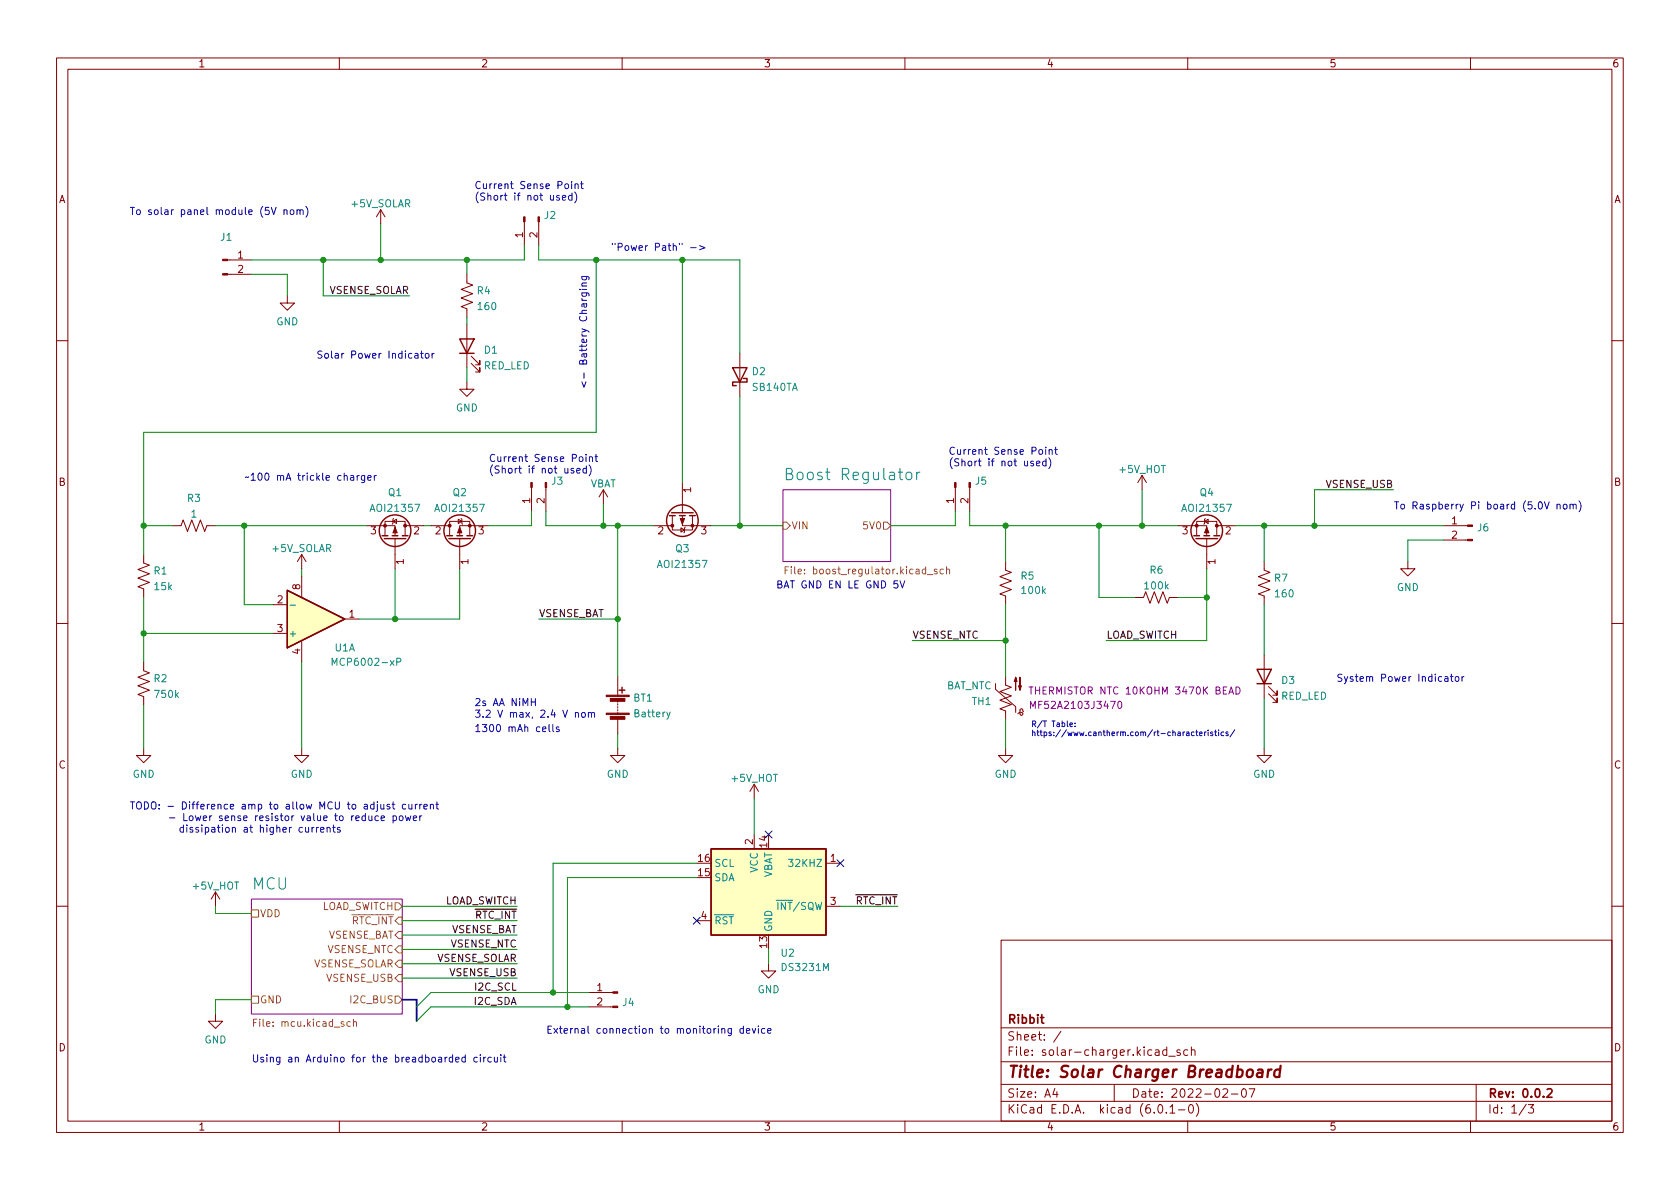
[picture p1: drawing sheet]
<svg xmlns="http://www.w3.org/2000/svg" width="297mm" height="210mm" viewBox="0 0 297 210" stroke-linecap="round" stroke-linejoin="round" font-family="sans-serif">
<g fill="none" stroke="#840000" stroke-width=".18">
<path d="M10 10.2h277v190.1h-277zM12 12.2h273v186.1h-273zM60 10.2v2M110 10.2v2M160 10.2v2M210 10.2v2M260 10.2v2M67.3 37.1l-.8 1.2M67.3 37.1v2.5M67.3 37.1l.8 1.2M92.7 39.2v4.2M95.2 39.2v4.2"/>
<path d="M40.2 48.5h4.2M40.2 46h4.2M50.8 52.3v1.3h1.3l-1.3 1.3-1.3-1.3h1.3M82.5 48.5v1.5l1.1 .4-2.1 .8 2.1 .7-2.1 .8 2.1 .8-2.1 .7 1 .4v1.5M82.5 57.4v7.6M10 60.2h2M82.5 67.6v1.2h1.3l-1.3 1.3-1.2-1.3h1.2M83.3 64.3l1.5 1.5v-.8v.8h-.7M83.3 63l1.5 1.5v-.8v.8h-.7M130.8 62.5v7.6M285 60.2h2M25.4 98v1.6l1 .3-2 .8 2 .8-2 .7 2 .8-2 .8 1 .3v1.6"/>
<path d="M30.5 93h1.5l.4-1.1 .7 2.1 .8-2.1 .8 2.1 .7-2.1 .8 2.1 .4-1h1.5M53.3 98v2.6M53.3 98l-.7 1.3M53.3 98l.8 1.3M64.8 93h5v1.7M68.1 94.7v-2.5h3.5v2.5M69.5 92.2l.6-.4v.8zM69.6 91.7l-.1 .1v.8l-.2 .1M69.8 95.2v5.4M71.6 93h3.3M76.2 93h3.3M79.5 94.7v-2.5h3.6v2.5"/>
<path d="M81 91.8l.7 .4-.7 .4zM81.3 95.2v5.4M81.5 91.7l.2 .1v.8l.1 .1M86.4 93h-5.1v1.7M94 86.2v4.2M96.5 86.2v4.2M106.7 86.6l-.8 1.3M106.7 86.6v2.5M106.7 86.6l.7 1.3M115.6 93h3.3M118.9 91.2v2.5h3.5v-2.5M120.4 93.3l.6 .4-.6 .4z"/>
<path d="M120.6 91.2v1.8h5.1M120.6 85.3v5.4M121.2 93.2l-.2 .1v.8l-.1 .1M168.9 86.2v4.2M171.4 86.2v4.2M177.8 99.3v1.5l1 .4-2 .8 2 .7-2 .8 2 .8-2 .7 1 .4v1.5M201.9 84.1l-.7 1.2M201.9 84.1v2.5M201.9 84.1l.8 1.2M208.3 93h5.1v1.7M211.6 94.7v-2.5h3.5v2.5M213 92.2l.6-.4v.8z"/>
<path d="M213.1 91.7l-.1 .1v.8l-.1 .1M213.4 95.2v5.4M215.1 93h3.3M223.5 99.3v1.5l1 .4-2 .8 2 .7-2 .8 2 .8-2 .7 1 .4v1.5M248.9 99.3v1.3h-1.3l1.3 1.2 1.3-1.2h-1.3M255.3 95.5h4.2M255.3 93h4.2M10 110.2h2M25.4 117.1v1.5l1 .4-2 .8 2 .7-2 .8 2 .7-2 .8 1 .4v1.5M48.3 106.9h2.5M48.3 112h2.5M53.3 101.8v3.9"/>
<path d="M53.3 113.3v3.8M61 109.5h2.5M109.2 119.6v3.3M177.8 119.6v1.6l1 .3-2 .8 2 .8-2 .7 2 .8-2 .7 1 .4v1.5M200.7 105.7h1.5l.4-1.1 .7 2.1 .8-2.1 .8 2.1 .7-2.1 .8 2.1 .4-1h1.5M223.5 115.8v7.6M285 110.2h2M25.4 132.3v1.3h1.3l-1.3 1.3-1.3-1.3h1.3M53.3 132.3v1.3h1.3l-1.3 1.3-1.2-1.3h1.2M109.2 132.3v1.3h1.3l-1.3 1.3-1.3-1.3h1.3M109.2 123.9v.3M109.2 124.5v.2"/>
<path d="M109.2 125v.2M109.2 125.5v.2M109.2 126v.2M109.2 127.2v2.6M133.3 138.7l-.7 1.2M133.3 138.7v2.5M133.3 138.7l.8 1.2M176 120.9v1l3.6 3.1v1M177.8 132.3v1.3h1.3l-1.3 1.3-1.3-1.3h1.3M181 125.9l-.2-.5h-.3l-.2 .2v.7l.2 .2 .3-.1v-.3l-.3-.1h-.3l-.2 .2M223.5 132.3v1.3h1.3l-1.3 1.3-1.3-1.3h1.3M224.3 122.7l1.5 1.5v-.8v.8h-.8"/>
<path d="M224.3 121.4l1.5 1.5v-.7v.7h-.8M38.1 157.7l-.8 1.3M38.1 157.7v2.6M38.1 157.7l.8 1.3M133.3 147.6v2.5M146 152.6h2.6M10 160.2h2M38.1 179.3v1.3h1.3l-1.3 1.3-1.3-1.3h1.3M104.1 178h4.3M104.1 175.5h4.3M123.2 162.8h2.5M135.9 170.4v1.3h1.3l-1.3 1.3-1.3-1.3h1.3"/>
<path d="M146 160.3h2.6M177 166.3h108v32h-108zM285 160.2h2M60 198.3v2M110 198.3v2M160 198.3v2M177 194.8h108M177 191.8h108M177 187.8h108M177 181.8h108M186.5 192.5l-.4 1h1M186.9 193v1"/>
<path d="M187.6 182.4l-1.3 1.9M197 191.8v3M204.9 195.4l.2-.1a.81 .81 0 0 1 .6 .7 .81 .81 0 0 1-.3 .8h-.2a.81 .81 0 0 1-.6-.6 .81 .81 0 0 1 .3-.8zM206.2 196.7v.1M206.3 185.7l-.4-.1-.3 .3v.4l.1 .3h.6M206.3 185.1v1.5M206.6 186.8h1.2M206.9 195.8l.4-.5v1.5M206.9 196.8h.8M208.4 196.3h1.1M208.6 185.7l-.3-.1-.2 .2v.3l.5 .1v.4h-.5M210 198.3v2"/>
<path d="M210 185.7l-.4-.1-.3 .3v.4l.1 .3h.6M210.4 195.4l.1-.1a.81 .81 0 0 1 .6 .7 .81 .81 0 0 1-.3 .8h-.2a.81 .81 0 0 1-.5-.6 .81 .81 0 0 1 .3-.8zM210.6 185.8l.3-.2 .3 .1 .1 .9M210.6 185.1v1.5M211.5 195.1a1.72 1.72 0 0 1 0 2.3M216.2 192.7l.6-.2 .2 .2 .1 .3-1 1h1M217.7 193.5h1.2M219.7 192.6l.2-.1a.81 .81 0 0 1 .5 .7 .81 .81 0 0 1-.3 .8h-.1a.81 .81 0 0 1-.6-.6 .81 .81 0 0 1 .3-.8zM220.9 192.5h1l-.7 1.5M260 198.3v2M261 191.8v6.5M269.9 195.3l-1.3 1.9"/>
<path d="M270.2 195.3h1l-.6 .6 .5 .1v.7l-.2 .1h-.5l-.2-.1"/>
</g>
<path d="M273.6 192.7l.5-.2 .2 .2 .1 .3-.9 1h.9" fill="none" stroke="#840000" stroke-width=".3"/>
<path d="M220.6 189.3a.52 .52 0 0 1 .5-.2 .52 .52 0 0 1 .4 .4v.6a.55 .55 0 0 1-.6 .4 .55 .55 0 0 1-.5-.4zM222.4 189.2l.2-.1 .6 .1-.1 1.3M223.2 189.6l-.6 .1a.4 .4 0 0 0-.4 .3 .4 .4 0 0 0 .3 .5l.6-.1M224.3 189.1l-.2 1.4M224.8 189.1l-.4 .1-.2 .3M226.3 189.2a.66 .66 0 0 0-1 .3v.6l.1 .3 .2 .1 .6-.1M226.4 188.5l-.2 2" fill="none" stroke="#840000" stroke-width=".4"/>
<g fill="#fff" stroke="#fff" stroke-width=".18">
<path d="M44.4 159h26.7v20.3h-26.7z"/>
<path d="M138.4 86.6h19.1v12.7h-19.1z"/>
</g>
<path d="M138.4 86.6h19.1v12.7h-19.1zM181.9 121.5h.8M182.2 125.3v-1.3l.4 .9 .4-.9v1.3M182.3 121.5v1.2M197.7 124.1l.2-.1a.68 .68 0 0 1 .5 .6 .68 .68 0 0 1-.5 .7l-.2-.1-.1-.4zM218.5 121.5a.64 .64 0 0 1 .8 .6 .64 .64 0 0 1-.8 .6zM44.4 159h26.7v20.3h-26.7z" fill="none" stroke="#840084" stroke-width=".18"/>
<g fill="none" stroke="#848400" stroke-width=".18">
<path d="M138.4 92.3h.7l.6 .7-.6 .6h-.7zM156.2 92.3h.6l.7 .7-.7 .6h-.6zM138.8 100.8h.4M139.4 100.2h-.6v1.3M165.7 100.7l-.3-.1-.2 .2v.2l.5 .1v.3h-.5M166.8 100.7l-.4-.1-.2 .3 .1 .5h.5M167.4 100.8l.1-.2 .3 .1 .1 .8M167.4 100.2v1.3M69.8 159.6h.7l.6 .7-.6 .6h-.7zM44.4 176.1h1.3v1.3h-1.3zM44.4 160.9h1.3v1.3h-1.3zM69.8 173l.7-.7h.6v1.3h-.6z"/>
<path d="M69.8 176.1h.7l.6 .7-.6 .6h-.7zM70.5 169.8h.6v1.3h-.6l-.7-.7zM70.5 164.7h.6v1.3h-.6l-.7-.7zM70.5 167.3h.6v1.2h-.6l-.7-.6zM70.5 162.2h.6v1.2h-.6l-.7-.6zM44.8 180.8h.5M45.4 180.2h-.6v1.3M61.9 180.7h-.3l-.3 .2 .2 .5h.4M62.5 180.8l.2-.1h.3v.8M62.5 180.2v1.3"/>
</g>
<path d="M139 83.8h.7a.49 .49 0 0 0 .4-.5 .49 .49 0 0 0-.4-.5h-.7v2h.8a.53 .53 0 0 0 .4-.5 .53 .53 0 0 0-.5-.5M160.3 83.7a.54 .54 0 0 1 .5-.2 .54 .54 0 0 1 .4 .4v.5a.54 .54 0 0 1-.5 .4 .54 .54 0 0 1-.5-.4zM162.1 83.5v1.3M162.7 83.5a.51 .51 0 0 0-.6 .4M51.3 107h1M52.6 112.1l1.3 .4-1.3 .5M53.4 110.7v1M58.7 117.7v-1.3l.4 .9 .5-.9v1.3M70.2 117.1l.6-.1 .1-.2-.1-.3-.6-.1v1.3M118.5 125.9l-.4 1.2-.2 .1" fill="none" stroke="#008484" stroke-width=".18"/>
<g fill="none" stroke="#840000" stroke-width=".25">
<path d="M81.3 59.9h2.5l-1.3 2.6zM81.3 62.5h2.5M129.5 65h2.6l-1.3 2.6zM131.4 66.9h.7v.7h-2.6v.6h.7M67.6 94.7h1M67.9 95.2h3.9M69.3 94.7h1.1M71.1 94.7h1M79 94.7h1M79.4 95.2h3.8M80.8 94.7h1M82.5 94.7h1.1"/>
<path d="M118.4 91.2h1M118.7 90.7h3.9M120.1 91.2h1.1M121.9 91.2h1M211.1 94.7h1M211.5 95.2h3.8M212.9 94.7h1M214.6 94.7h1M50.8 104.4l10.2 5.1-10.2 5zM222.2 118.4h2.6l-1.3 2.5zM109.5 122h1M110 121.5v1"/>
<path d="M222.2 120.9h2.6M125.7 150.1h20.3v15.2h-20.3z"/>
<circle cx="69.8" cy="93.8" r="2.79"/>
<circle cx="81.3" cy="93.8" r="2.79"/>
<circle cx="120.6" cy="92.1" r="2.79"/>
<circle cx="213.4" cy="93.8" r="2.79"/>
</g>
<g fill="#840000" stroke="#840000" stroke-width=".18">
<path d="M259.5 95.4h.8v.2h-.8z"/>
<path d="M259.5 92.8h.8v.3h-.8z"/>
<path d="M69.8 93.2l.4 1h-.7z"/>
<path d="M180.3 119.8v2.2l-.2-.7h.5l-.3 .7z"/>
<path d="M179.6 119.8l.2 .7h-.5l.3-.7v2.2z"/>
<path d="M108.4 177.9h.8v.3h-.8z"/>
<path d="M108.4 175.4h.8v.2h-.8z"/>
<path d="M96.4 85.3h.2v.9h-.2z"/>
<path d="M93.9 85.3h.2v.9h-.2z"/>
<path d="M107.2 126.1h4.1v.3h-4.1z"/>
<path d="M107.2 122.9h4.1v.3h-4.1z"/>
<path d="M107.9 126.7h2.6v.5h-2.6z"/>
<path d="M107.9 123.5h2.6v.5h-2.6z"/>
<path d="M171.3 85.3h.3v.9h-.3z"/>
<path d="M168.8 85.3h.2v.9h-.2z"/>
<path d="M81.3 93.2l.4 1h-.8z"/>
<path d="M95.1 38.3h.3v.9h-.3z"/>
<path d="M92.6 38.3h.2v.9h-.2z"/>
<path d="M120.3 91.7h.7l-.4 1z"/>
<path d="M39.4 48.4h.8v.2h-.8z"/>
<path d="M39.4 45.8h.8v.3h-.8z"/>
<path d="M213.4 93.2l.3 1h-.7z"/>
<circle cx="68.1" cy="93" r=".25"/>
<circle cx="71.6" cy="93" r=".25"/>
<circle cx="83.1" cy="93" r=".25"/>
<circle cx="79.5" cy="93" r=".25"/>
<circle cx="122.4" cy="93" r=".25"/>
<circle cx="118.9" cy="93" r=".25"/>
<circle cx="211.6" cy="93" r=".25"/>
<circle cx="215.1" cy="93" r=".25"/>
</g>
<g fill="#ffffc2" stroke="#ffffc2" stroke-width=".18">
<path d="M125.7 150.1h20.3v15.2h-20.3z"/>
<path d="M50.8 104.4l10.2 5.1-10.2 5z"/>
</g>
<g fill="none" stroke="#0000c2" stroke-width=".18">
<path d="M48 36.7l.4 1.2 .4-1.2M50.2 37.2l.2-.1 .3 .1 .1 .7M50.2 37.1v.8M51.4 37.2l.3-.1 .3 .2v.4l-.3 .2h-.3l-.1-.2zM52.5 37.2l.2-.1 .3 .1 .1 .7M52.5 37.1v.8M53.1 37.3l.1-.2 .3 .1 .1 .7M54.1 36.5a1.46 1.46 0 0 1 0 1.9M98.9 34.6h-.3l-.2 .1 .1 .2 .4 .1v.3h-.5M99.4 35l.6-.1v-.3h-.4l-.2 .1 .1 .6h.5M100 32.6l.3-.1 .2 .2v.4l-.2 .3-.3-.1-.1-.2zM101.1 32.1v.1"/>
<path d="M101.1 32.5v.9M101.1 34.6h-.3l-.3 .2 .1 .5h.5M101.1 34.1v1.3M101.6 33.9a1.46 1.46 0 0 1 0 2M101.7 32.6l.2-.1 .3 .1v.8M101.7 32.5v.9M102.6 32.5h.5M102.8 32.1v1.1l.3 .2M102.9 48.9h1l.3 .2-.1 .3M102.9 48.9v.3l.2 .3 .6-.1v-.5M122.1 43.8h1M123.7 43.4l1 .4-1 .4"/>
<path d="M73.4 62.6h.5v.7M73.9 62.8l-.4 .1-.2 .1 .2 .3h.4M74.3 62.5h.5M74.5 62.1v1.1l.3 .1M75.3 62.6l.3-.1 .3 .2v.4l-.3 .2h-.3l-.1-.2zM76.4 62.5v.8M76.8 62.5l-.4 .2M102.9 67.5l.3 1 .4-1M103.2 65.9v1M183.8 79.6l.3-.1 .2 .2v.4l-.2 .2h-.3l-.1-.2zM184.9 79.1v.1M184.9 79.5v.8"/>
<path d="M185.5 79.6l.2-.1 .3 .1v.7M185.5 79.5v.8M186.5 79.5h.4M186.6 79.1v1.1l.3 .1M62 84.1h.5v.8M62.5 84.4h-.4l-.2 .2 .2 .3h.4M63.2 84.1v.8M63.5 84.1l-.3 .2M64.5 84.1v1l-.3 .3-.3-.1M64.5 84.1h-.4l-.2 .2 .1 .6h.5M65 84.5l.6-.1v-.3h-.4l-.2 .2 .1 .6h.5M66.2 84.1v.8"/>
<path d="M66.5 84.1l-.3 .2M101.4 82.9l-.3-.1-.1 .2v.2l.4 .1v.3h-.4M102 83.2l.6-.1-.1-.2-.3-.1-.2 .2v.6h.5M102.5 80.8h.3l.3 .2v.4l-.3 .2h-.3l-.1-.2zM103.6 80.3v.2M103.6 80.8v.8M103.7 82.9l-.4-.1-.2 .3 .1 .5h.5M103.7 82.4v1.3M104.2 82.2a1.46 1.46 0 0 1 0 1.9M104.2 80.9l.2-.1h.3l.1 .8M104.2 80.8v.8M105.2 80.8h.5"/>
<path d="M105.4 80.3v1.1l.3 .2M182.7 81.6l-.3-.1-.2 .2 .1 .2 .4 .1v.3h-.5M183.3 82l.6-.2-.1-.2-.4-.1-.1 .2v.6h.5M185 81.6l-.4-.1-.3 .3 .2 .5h.5M185 81.1v1.3M185.4 80.9a1.46 1.46 0 0 1 0 2M275.3 89.3l.2-.1h.3v.8M275.3 89.2v.8M276.5 89.3l.1-.1 .4 .1 .1 .5-.2 .1-.3 .1-.1-.1zM277.6 89.3l.2-.1h.3v.8M277.6 89.2v.8M278.1 89.3l.2-.1h.3l.1 .8"/>
<path d="M279.2 88.6a1.46 1.46 0 0 1 0 1.9M158.7 102.7h-.6l-.1 .6 .2-.1 .4 .1 .2 .1-.1 .5-.2 .1-.5-.1M159.1 102.7l.5 1.3 .4-1.3M255.5 119.7h.5v.8M256 119.9l-.4 .1-.2 .2 .2 .3 .4-.1M256.4 119.6h.5M256.6 119.2v1.1l.3 .2M257.4 119.7l.3-.1 .2 .3v.3l-.2 .3-.3-.1-.1-.2zM258.5 119.6v.9M258.9 119.6l-.4 .3M93.9 124.1h.8M94.7 123.5v1.3"/>
<path d="M95.9 129l.6-.2v-.2l-.4-.1-.2 .2 .1 .6h.5M97.1 128.1v1.1l.2 .2M97.7 128.1v1.1l.2 .2M98.8 128.6l-.3-.1-.1 .2v.2l.4 .1v.3h-.4M101.7 126.1l.2-.1 .3 .1 .1 .7M101.7 126v.8M102.9 126.1l.3-.1 .3 .2v.4l-.3 .2h-.3l-.1-.2zM104 126.1l.2-.1 .3 .1 .1 .7M104 126v.8M104.6 126.2l.2-.2 .3 .1v.7M189.2 128.2l.5-.1-.1-.2-.3-.1-.1 .2v.4h.4M190.1 128.4v.1"/>
<path d="M190.1 127.9v.1M209.8 129.5h.4v.6M210.2 129.7l-.5 .2 .2 .2h.3M211.1 129.5l-.3-.1-.1 .2v.5h.4M211.4 129.4h.4M211.6 129.1v.9l.2 .1M212.1 129.8l.5-.1-.1-.2-.3-.1-.1 .2v.5h.4M213 129.4v.7M213.3 129.4l-.3 .2M213.6 129.1v.1M213.6 129.4v.7M214.4 129.5l-.2-.1-.2 .2 .1 .1 .3 .1v.3h-.4"/>
<path d="M214.7 129.4h.4M214.9 129.1v.9l.2 .1M215.5 129.1v.1M215.5 129.4v.7M216.4 129.5l-.3-.1-.2 .2 .1 .5h.4M217.1 129.5l-.2-.1-.2 .2 .1 .1 .3 .1v.3h-.4M218.3 129.1l-.8 1.2M48.9 146.4l.2-.1 .3 .1 .1 .8M48.9 145.9v1.3M50 146.7l.6-.1v-.2l-.4-.1-.2 .2 .1 .6h.5M51.2 146.3v.9M51.5 146.3l-.3 .3"/>
<path d="M53.5 146.4l-.4-.1-.2 .3 .1 .5h.5M54 146.3l.1 .8 .3 .1 .2-.2M54.6 146.3v.9M55.2 146.3v.9M55.5 146.3l-.3 .3M56 146.3v.9M56.3 146.3l-.3 .3M56.7 146.7l.6-.1-.1-.2-.3-.1-.2 .2v.6h.5M57.8 146.4l.2-.1 .3 .1 .1 .8M57.8 146.3v.9M58.8 146.3h.5M59 145.9v1.1l.3 .2"/>
<path d="M60.1 144.3h.3l.3 .2v.4l-.3 .2h-.3l-.1-.2zM60.1 146.4l-.3-.1-.2 .2 .1 .2 .4 .1v.3h-.5M62.2 144.3v.8M62.5 144.3l-.3 .2M62.9 144.7l.6-.1v-.3h-.4l-.2 .1 .1 .7h.5M64.6 144.3h-.4l-.2 .2 .1 .6h.5M64.6 143.8v1.3M65.2 144.3l.1 .8h.3l.2-.1M65.8 144.3v.8M66.9 144.3h-.4l-.2 .2 .1 .6h.5M67.3 142.2l.1 .8 .3 .1 .2-.2M67.4 144.7l.6-.1-.1-.3h-.3l-.2 .1v.7h.5"/>
<path d="M67.9 142.2v.9M68.9 142.3l-.3-.1-.2 .2 .1 .2 .4 .1v.3h-.5M69.3 142.2h.5M69.5 141.8v1.1l.3 .2M69.5 144.3h.4l.2 .2-.1 .6h-.5M69.5 144.3v1.2M70.7 144.3h.3l.3 .2v.4l-.3 .2h-.3l-.1-.2zM71.7 144.3l.2 .8 .3-.6 .2 .6 .2-.8M71.7 142.3l-.3-.1-.3 .3 .2 .5h.4M72.3 142.2v.8l.3 .1 .2-.2M72.8 142.2v.9M73.1 144.7l.6-.1-.1-.3h-.3l-.2 .1v.7h.5"/>
<path d="M73.4 142.2v.9M73.8 142.2l-.4 .3M74.2 142.2v.9M74.2 144.3v.8M74.6 142.2l-.4 .3M74.6 144.3l-.4 .2M74.9 142.6l.7-.1-.1-.2-.4-.1-.2 .2 .1 .6h.5M76.1 142.3l.2-.1 .3 .1v.8M76.1 142.2v.9M77.1 142.2h.4M77.2 141.8v1.1l.3 .2M80.6 187.4l.6-.1-.1-.3h-.3l-.2 .1v.6h.5"/>
<path d="M82.3 187h-.4l-.2 .2 .1 .5h.5M82.3 186.5v1.3M84.4 187h-.4l-.2 .2 .1 .5h.5M84.9 186.5v.1M84.9 187v.8M85.5 187v.8M85.9 187l-.4 .2M86.9 187h-.4l-.2 .2 .1 .5h.5M87.4 187l.1 .7 .3 .1 .1-.1M87.9 187v.8M88.6 186.5v.1M88.6 187v.8"/>
<path d="M89 187h.5M89.2 186.5v1.1l.3 .2M129.3 181.9v1l-.2 .2h-.3M129.3 181.9h-.3l-.3 .2 .1 .6h.5M131.4 181.9h-.3l-.3 .2 .1 .6h.5M131.4 181.4v1.3M132 182.3l.6-.1-.1-.3h-.3l-.2 .2v.6h.5M133 181.9l.3 .8 .3-.8M134.1 181.4v.2M134.1 181.9v.8M135.2 181.9h-.3l-.3 .2 .2 .6h.4M135.7 182.3l.6-.1v-.3h-.4l-.2 .2 .1 .6h.5"/>
</g>
<path d="M71.1 176.8h2.6v3.8" fill="none" stroke="#000084" stroke-width=".3"/>
<g fill="none" stroke="#008400" stroke-width=".18">
<path d="M67.3 39.6v6.4M44.4 48.5h6.4v3.8M57.1 46v6.3h15.3M82.5 46v2.5M82.5 56.1v1.3M92.7 43.4v2.6h-48.3M95.2 43.4v2.6h35.6v16.5M105.4 46v30.4h-80v21.6M120.6 46v39.3M82.5 65v2.6M130.8 70.1v22.9M25.4 93h5.1"/>
<path d="M38.1 93h26.7M43.2 93v13.9h5.1M74.9 93h1.3M94 90.4v2.6h-7.6M96.5 90.4v2.6h19.1M106.7 89.1v3.9M109.2 93v26.6M125.7 93h12.7M168.9 90.4v2.6h-11.4M171.4 90.4v2.6h36.9M177.8 93v6.3M194.3 93v12.7h6.4"/>
<path d="M201.9 86.6v6.4M218.4 93h36.9M223.5 93v6.3M246.4 86.6h-14v6.4M255.3 95.5h-6.4v3.8M25.4 105.7v11.4M25.4 112h22.9M53.3 100.6v1.2M53.3 117.1v15.2M69.8 100.6v8.9M81.3 100.6v8.9h-17.8M95.2 109.5h14"/>
<path d="M161.3 113.3h16.5M177.8 106.9v12.7M208.3 105.7h5.1M213.4 100.6v12.7h-17.8M223.5 106.9v8.9M25.4 124.7v7.6M109.2 129.8v2.5M177.8 127.2v5.1M223.5 123.4v8.9M123.2 152.6h-25.4v22.9M123.2 155.2h-22.9v22.8M133.3 141.2v6.4"/>
<path d="M38.1 160.3v1.2h6.3M44.4 176.8h-6.3v2.5M71.1 162.8h20.3M71.1 170.4h20.3M71.1 160.3h20.3M71.1 167.9h20.3M71.1 173h20.3M71.1 165.3h20.3M104.1 178h-27.9l-2.5 2.6M104.1 175.5h-27.9l-2.5 2.5M135.9 167.9v2.5M148.6 160.3h10.1"/>
</g>
<path d="M135.3 147l1.2 1.2M136.5 147l-1.2 1.2M148 152l1.2 1.3M149.2 152l-1.2 1.3M122.6 162.2l1.2 1.2M123.8 162.2l-1.2 1.2" fill="none" stroke="#000084" stroke-width=".18"/>
<g fill="#008400" stroke="#008400" stroke-width=".18">
<circle cx="100.3" cy="178" r=".46"/>
<circle cx="97.8" cy="175.5" r=".46"/>
<circle cx="25.4" cy="112" r=".46"/>
<circle cx="57.1" cy="46" r=".46"/>
<circle cx="82.5" cy="46" r=".46"/>
<circle cx="67.3" cy="46" r=".46"/>
<circle cx="130.8" cy="93" r=".46"/>
<circle cx="105.4" cy="46" r=".46"/>
<circle cx="120.6" cy="46" r=".46"/>
<circle cx="109.2" cy="93" r=".46"/>
<circle cx="109.2" cy="109.5" r=".46"/>
<circle cx="106.7" cy="93" r=".46"/>
<circle cx="25.4" cy="93" r=".46"/>
<circle cx="69.8" cy="109.5" r=".46"/>
<circle cx="43.2" cy="93" r=".46"/>
<circle cx="194.3" cy="93" r=".46"/>
<circle cx="201.9" cy="93" r=".46"/>
<circle cx="213.4" cy="105.7" r=".46"/>
<circle cx="177.8" cy="93" r=".46"/>
<circle cx="177.8" cy="113.3" r=".46"/>
<circle cx="232.4" cy="93" r=".46"/>
<circle cx="223.5" cy="93" r=".46"/>
</g>
<g font-size="2.8" fill="#008484">
<text x="139.9" y="84.9">Boost Regulator</text>
<text x="44.6" y="157.3">MCU</text>
</g>
<text font-size="2.8" fill="#840000" x="178" y="190.6">Title: Solar Charger Breadboard</text>
<g font-size="2.1" fill="#840000">
<text x="178" y="184">Sheet: /</text>
<text x="178" y="181">Ribbit</text>
<text x="178" y="186.7">File: solar-charger.kicad_sch</text>
<text x="178" y="196.9">KiCad E.D.A. kicad (6.0.1-0)</text>
<text x="178" y="194.1">Size: A4</text>
<text x="200" y="194.1">Date: 2022-02-07</text>
<text x="263" y="194.1">Rev: 0.0.2</text>
<text x="263" y="196.9">Id: 1/3</text>
</g>
<g font-size="1.8" fill="#840000">
<text x="35" y="11.9">1</text>
<text x="85" y="11.9">2</text>
<text x="135" y="11.9">3</text>
<text x="185" y="11.9">4</text>
<text x="235" y="11.9">5</text>
<text x="285" y="11.9">6</text>
<text x="10.3" y="35.9">A</text>
<text x="285.3" y="35.9">A</text>
<text x="42.1" y="45.7">1</text>
<text x="92.5" y="42" transform="rotate(-90 92.5 42)">1</text>
<text x="95" y="42" transform="rotate(-90 95 42)">2</text>
<text x="42.1" y="48.3">2</text>
<text x="10.3" y="85.9">B</text>
<text x="93.7" y="89" transform="rotate(-90 93.7 89)">1</text>
<text x="96.3" y="89" transform="rotate(-90 96.3 89)">2</text>
<text x="122.2" y="87.1" transform="rotate(-90 122.2 87.1)">1</text>
<text x="168.7" y="89" transform="rotate(-90 168.7 89)">1</text>
<text x="171.2" y="89" transform="rotate(-90 171.2 89)">2</text>
<text x="285.3" y="85.9">B</text>
<text x="65.5" y="94.5">3</text>
<text x="73.2" y="94.5">2</text>
<text x="77" y="94.5">2</text>
<text x="84.6" y="94.5">3</text>
<text x="116.3" y="94.5">2</text>
<text x="124" y="94.5">3</text>
<text x="209.1" y="94.5">3</text>
<text x="216.7" y="94.5">2</text>
<text x="256.7" y="92.7">1</text>
<text x="256.7" y="95.2">2</text>
<text x="71.4" y="99.8" transform="rotate(-90 71.4 99.8)">1</text>
<text x="82.8" y="99.8" transform="rotate(-90 82.8 99.8)">1</text>
<text x="214.9" y="99.8" transform="rotate(-90 214.9 99.8)">1</text>
<text x="49" y="106.7">2</text>
<text x="53.1" y="104.2" transform="rotate(-90 53.1 104.2)">8</text>
<text x="49" y="111.8">3</text>
<text x="61.7" y="109.2">1</text>
<text x="53.1" y="115.7" transform="rotate(-90 53.1 115.7)">4</text>
<text x="10.3" y="135.9">C</text>
<text x="285.3" y="135.9">C</text>
<text x="133.1" y="149.3" transform="rotate(-90 133.1 149.3)">2</text>
<text x="135.6" y="149.8" transform="rotate(-90 135.6 149.8)">14</text>
<text x="123.5" y="154.9">15</text>
<text x="123.5" y="152.4">16</text>
<text x="146.8" y="152.4">1</text>
<text x="146.8" y="160">3</text>
<text x="124" y="162.6">4</text>
<text x="135.6" y="167.6" transform="rotate(-90 135.6 167.6)">13</text>
<text x="105.6" y="175.3">1</text>
<text x="105.6" y="177.8">2</text>
<text x="10.3" y="185.9">D</text>
<text x="285.3" y="185.9">D</text>
<text x="35" y="199.9">1</text>
<text x="85" y="199.9">2</text>
<text x="135" y="199.9">3</text>
<text x="185" y="199.9">4</text>
<text x="235" y="199.9">5</text>
<text x="285" y="199.9">6</text>
</g>
<g font-size="1.8" fill="#0000c2">
<text x="83.8" y="33.4">Current Sense Point</text>
<text x="83.8" y="35.5">(Short if not used)</text>
<text x="22.9" y="38">To solar panel module (5V nom)</text>
<text x="107.9" y="44.3">&quot;Power Path&quot; -&gt;</text>
<text x="55.9" y="63.4">Solar Power Indicator</text>
<text x="103.8" y="65" transform="rotate(-90 103.8 65)">&lt;- Battery Charging</text>
<text x="86.4" y="81.7">Current Sense Point</text>
<text x="86.4" y="83.7">(Short if not used)</text>
<text x="167.6" y="80.4">Current Sense Point</text>
<text x="167.6" y="82.4">(Short if not used)</text>
<text x="43.2" y="85">~100 mA trickle charger</text>
<text x="246.4" y="90.1">To Raspberry Pi board (5.0V nom)</text>
<text x="137.2" y="104">BAT GND EN LE GND 5V</text>
<text x="83.8" y="124.9">2s AA NiMH</text>
<text x="236.2" y="120.5">System Power Indicator</text>
<text x="83.8" y="129.4">1300 mAh cells</text>
<text x="83.8" y="126.9">3.2 V max, 2.4 V nom</text>
<text x="22.9" y="143.1">TODO: - Difference amp to allow MCU to adjust current</text>
<text x="24.3" y="145.2">- Lower sense resistor value to reduce power</text>
<text x="25.3" y="147.2">dissipation at higher currents</text>
<text x="96.5" y="182.8">External connection to monitoring device</text>
<text x="44.4" y="187.9">Using an Arduino for the breadboarded circuit</text>
</g>
<g font-size="1.8" fill="#008484">
<text x="62.1" y="36.6">+5V_SOLAR</text>
<text x="96.3" y="38.7">J2</text>
<text x="39" y="42.6">J1</text>
<text x="84.4" y="52">R4</text>
<text x="48.8" y="57.5">GND</text>
<text x="84.6" y="54.8">160</text>
<text x="85.5" y="65.3">RED_LED</text>
<text x="85.7" y="62.5">D1</text>
<text x="133" y="66.3">D2</text>
<text x="133.1" y="69.1">SB140TA</text>
<text x="80.6" y="72.8">GND</text>
<text x="198" y="83.6">+5V_HOT</text>
<text x="33.2" y="88.7">R3</text>
<text x="68.7" y="87.7">Q1</text>
<text x="80.1" y="87.7">Q2</text>
<text x="97.5" y="85.7">J3</text>
<text x="104.3" y="86.2">VBAT</text>
<text x="172.5" y="85.7">J5</text>
<text x="212.2" y="87.7">Q4</text>
<text x="33.8" y="91.5">1</text>
<text x="65.8" y="90.5">AOI21357</text>
<text x="77.2" y="90.5">AOI21357</text>
<text x="209.3" y="90.5">AOI21357</text>
<text x="261.2" y="94">J6</text>
<text x="27.2" y="101.6">R1</text>
<text x="48.2" y="97.6">+5V_SOLAR</text>
<text x="116.6" y="100.4">AOI21357</text>
<text x="119.5" y="97.6">Q3</text>
<text x="203.3" y="101.4">R6</text>
<text x="27.4" y="104.4">15k</text>
<text x="54" y="108" transform="rotate(-90 54 108)">V+</text>
<text x="180.5" y="102.5">R5</text>
<text x="180.8" y="105">100k</text>
<text x="202.5" y="104.2">100k</text>
<text x="225.4" y="102.8">R7</text>
<text x="225.6" y="105.6">160</text>
<text x="247" y="104.5">GND</text>
<text x="50.9" y="112.6">+</text>
<text x="59.2" y="115.2">U1A</text>
<text x="59.5" y="117.7">MCP6002-xP</text>
<text x="27.2" y="120.6">R2</text>
<text x="27.5" y="123.4">750k</text>
<text x="112" y="124.1">BT1</text>
<text x="167.3" y="121.9">BAT_NTC</text>
<text x="171.9" y="124.7">TH1</text>
<text x="226.4" y="123.7">RED_LED</text>
<text x="226.6" y="120.9">D3</text>
<text x="112.3" y="126.8">Battery</text>
<text x="23.4" y="137.5">GND</text>
<text x="51.4" y="137.5">GND</text>
<text x="107.3" y="137.5">GND</text>
<text x="175.8" y="137.5">GND</text>
<text x="221.6" y="137.5">GND</text>
<text x="129.4" y="138.2">+5V_HOT</text>
<text x="126.2" y="155.8">SDA</text>
<text x="126.2" y="153.3">SCL</text>
<text x="134" y="154.4" transform="rotate(-90 134 154.4)">VCC</text>
<text x="136.5" y="155.4" transform="rotate(-90 136.5 155.4)">VBAT</text>
<text x="139.9" y="153.3">32KHZ</text>
<text x="34.1" y="157.3">+5V_HOT</text>
<text x="136.6" y="160.9">~{INT}/SQW</text>
<text x="126.2" y="163.4">~{RST}</text>
<text x="136.5" y="164.8" transform="rotate(-90 136.5 164.8)">GND</text>
<text x="138.1" y="169.2">U2</text>
<text x="138.4" y="171.7">DS3231M</text>
<text x="110.1" y="177.9">J4</text>
<text x="133.9" y="175.6">GND</text>
<text x="36.1" y="184.5">GND</text>
</g>
<g font-size="1.8">
<text x="58" y="52">VSENSE_SOLAR</text>
<text x="234.5" y="86.3">VSENSE_USB</text>
<text x="95.2" y="109.1">VSENSE_BAT</text>
<text x="161.3" y="112.9">VSENSE_NTC</text>
<text x="195.6" y="112.9">LOAD_SWITCH</text>
<text x="78.5" y="159.9">LOAD_SWITCH</text>
<text x="149.9" y="159.9">~{RTC_INT}</text>
<text x="79.6" y="167.5">VSENSE_NTC</text>
<text x="79.6" y="165">VSENSE_BAT</text>
<text x="82.6" y="162.5">~{RTC_INT}</text>
<text x="77.1" y="170.1">VSENSE_SOLAR</text>
<text x="79.5" y="172.6">VSENSE_USB</text>
<text x="84" y="177.7">I2C_SDA</text>
<text x="84.2" y="175.2">I2C_SCL</text>
</g>
<g font-size="1.8" fill="#848400">
<text x="139.9" y="93.6">VIN</text>
<text x="152.9" y="93.6">5V0</text>
<text x="140" y="101.6">File: boost_regulator.kicad_sch</text>
<text x="56.7" y="160.9">LOAD_SWITCH</text>
<text x="45.9" y="162.2">VDD</text>
<text x="57.9" y="166">VSENSE_BAT</text>
<text x="60.8" y="163.4">~{RTC_INT}</text>
<text x="55.3" y="171.1">VSENSE_SOLAR</text>
<text x="57.8" y="173.6">VSENSE_USB</text>
<text x="57.9" y="168.5">VSENSE_NTC</text>
<text x="45.9" y="177.4">GND</text>
<text x="62.2" y="177.4">I2C_BUS</text>
<text x="45.5" y="181.6">File: mcu.kicad_sch</text>
</g>
<g font-size="1.8" fill="#840084">
<text x="182.9" y="125.3">MF52A2103J3470</text>
<text x="183.2" y="122.8">THERMISTOR NTC 10KOHM 3470K BEAD</text>
</g>
<g font-size="1.4" fill="#0000c2">
<text x="182.2" y="128.5">R/T Table:</text>
<text x="182.2" y="130.1">https://www.cantherm.com/rt-characteristics/</text>
</g>
</svg>
